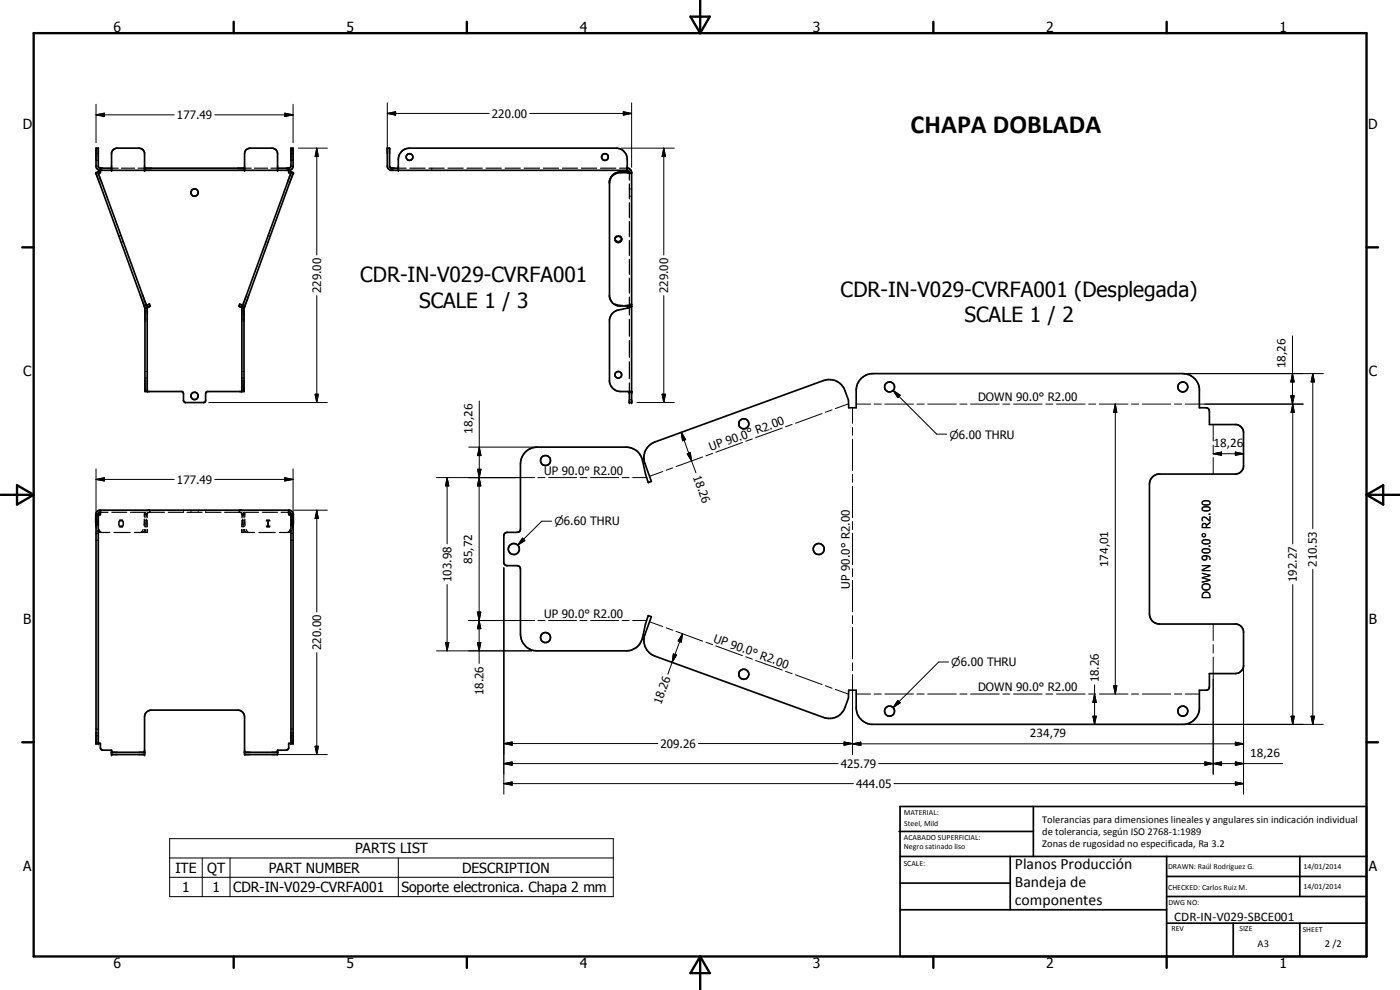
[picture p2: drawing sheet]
<svg xmlns="http://www.w3.org/2000/svg" width="420mm" height="297mm" viewBox="0 0 420 297" stroke-linecap="round" stroke-linejoin="round" font-family="sans-serif">
<g fill="none" stroke="#000" stroke-width=".51">
<path d="M28.7 51.8l.7-.2 14.5 40-.6 .1zM30.1 50.5l-.6-.5v-5.6h-.7v5.4l.2 .7 .9 .6h57l.5-.2 .6-.9v-5.6h-.7v5.4l-.2 .4-.5 .3M30.1 50.5h3.4M30.1 50.5v1.3l-.7-.2M33.5 51.1v-5.3l.6-1 1-.4h6.6a1.68 1.68 0 0 1 1.7 1.4v5.3M43.4 50.5h30M73.4 51.1v-5a1.65 1.65 0 0 1 1.6-1.7h6.6a1.65 1.65 0 0 1 1.7 1.7v5M83.3 50.5h3.3M86.6 50.5v1.3l.8-.2M87.4 51.6l.6 .3-14.3 39.3-.2 .6-.7-.2M87.4 51.6l-14.6 40M117.5 50.5l-.6-.5v-5.6h-.7v5.6l.4 .7 .7 .4h70.9"/>
<path d="M117.5 50.5h2M117.5 50.5v.6M119.5 51.1v-3.3a3.4 3.4 0 0 1 3.4-3.4h62a3.4 3.4 0 0 1 3.3 3.4v3.3M188.2 50.5l1 .3 .4 1M188.2 51.6l.7 .2M188.2 51.6v.2M188.2 51.6h-2a3.2 3.2 0 0 0-3.3 2.7v34.8a3.2 3.2 0 0 0 2.9 2.7h3l.8-.4M188.2 51.1l.6 .3 .1 .4M188.9 51.8h.1M189.5 51.8l-.1 .1M189.6 51.8v69h-.7v-3.3M189.6 51.8h-3.8a3.3 3.3 0 0 0-2.9 2.7"/>
<path d="M184.6 71.9a1 1 0 0 1 1-1 1 1 0 0 1 1 1M184.6 71.9a1.01 1.01 0 0 0 1 .9 1.01 1.01 0 0 0 1-.9M184.6 71.9a1.04 1.04 0 0 0 1 .6 1.04 1.04 0 0 0 .9-.6M43.5 92.5h.7M43.9 91.6h.1M44 91.6l.9-.4 .2 .7-.5 .2M44.2 92.5v25M44.2 92.3v.1M44.2 92.4v.1M44.6 92l-1.1 .5M44.6 92.1l-.4 .2M44.9 91.9l-.2 .1"/>
<path d="M71.9 91.9l.3 .2M71.9 91.9l.1 .1M72.2 92l1 .4v25.1h-11.2l-.3 .6v2.2l-.5 .5h-5.7l-.4-.5-.1-2.5-.4-.3h-11.1v-25M72.2 92.1l.4 .3v25.1M72.6 92.5h.6M72.8 91.6l-.9-.4-.2 .7h.2M188.2 92.5l-2.7 .5a3.4 3.4 0 0 0-2.6 2.9v18.7a3.4 3.4 0 0 0 3.3 2.9h3.4M188.4 92.4l-.2 .1M188.5 92.3l-.3 .2M188.8 92.1l-.3 .2M188.9 91.9h.7M188.9 91.8v.2"/>
<path d="M188.9 91.9h.7l-1.1 .5M188.9 92l-.1 .1M157.5 135.8a5.2 5.2 0 0 1 3.7-1.6h26.7a4.9 4.9 0 0 1 4.9 3.9l.9 4.1 .9 2.6 .9-.4-2.1-5.8a5.1 5.1 0 0 1 3.1-6l50.7-18.4a5 5 0 0 1 6.4 3l1 2.8 .1 2.3h2.3v-5.2a5.1 5.1 0 0 1 4.9-5h93.1a5 5 0 0 1 4.9 4.5v5.7l2.3 .1 .7 .5 .1 4.5h8.1l1 .4a2.48 2.48 0 0 1 1.1 1.7v10.6a2.57 2.57 0 0 1-2.5 2.1h-23.2a3.1 3.1 0 0 0-2.5 3v39a3 3 0 0 0 3 3h23.1a2.55 2.55 0 0 1 2.1 2.2v10.5a2.58 2.58 0 0 1-2.5 2.2h-7.7v4l-.3 .7-.7 .3h-2.1v5.8a5.1 5.1 0 0 1-4.4 4.4h-94.1a5 5 0 0 1-4.4-4.9v-5.3h-2.3l-.1 2.4-1 2.8a4.9 4.9 0 0 1-6.4 3l-50.7-18.5a5 5 0 0 1-3-6.4l2-5.4-.9-.3-.9 2.6-.9 4.1a4.9 4.9 0 0 1-4.9 3.9h-26.7a5 5 0 0 1-5-5v-19.6l-.2-.6-.6-.3-3.4-.1-.7-.5-.1-8.7 .6-.7 3.4-.1 .7-.2 .2-.3 .1-20 .4-2zM28.7 154.4l.1 3.2M28.7 154.4l.5-.9 .7-.4h57l.9 .6 .2 .7M28.8 154.4v68.7h1.3l.1 1.5 .4 .4 2.9 .1v1.3h9.9v-11.3a2 2 0 0 1 2-2h26.3a1.98 1.98 0 0 1 1.7 2v11.3h9.9v-1.3l2.8-.1 .5-.3v-1.6h1.4v-68.7M29.5 154.4v68.7M30.1 153.1v1.3h-1.4M30.1 153.7l-.5 .2-.2 .5M86.6 153.1v1.3h1.4M86.6 153.7l.6 .2 .2 .5M87.3 154.4v68.7"/>
<path d="M88 154.4v3.2M33.5 225.7h9.9M73.4 225.7h9.9M269.8 249.5h40.3M270.1 242h140v45h-140zM270.1 257h140M303.2 257v16M310.1 242v15M350.1 257v30M390.1 257v12M270.1 265h33.1M270.1 273h80"/>
<path d="M350.1 277h60M350.1 269h60M350.1 263h60M370.1 277v10M390.1 277v10"/>
<circle cx="58.4" cy="57.8" r="1.1"/>
<circle cx="122.9" cy="47.1" r="1"/>
<circle cx="181.5" cy="47.1" r="1"/>
<circle cx="58.4" cy="118.8" r="1.1"/>
<circle cx="185.6" cy="112.5" r=".99"/>
<circle cx="267" cy="116.1" r="1.5"/>
<circle cx="355" cy="116.1" r="1.5"/>
<circle cx="163.7" cy="138.2" r="1.5"/>
<circle cx="223.2" cy="127.2" r="1.52"/>
<circle cx="154.2" cy="164.7" r="1.65"/>
<circle cx="245.7" cy="164.7" r="1.66"/>
<circle cx="163.7" cy="191.3" r="1.49"/>
<circle cx="223.2" cy="202.3" r="1.51"/>
<circle cx="267" cy="213.4" r="1.51"/>
<circle cx="355" cy="213.4" r="1.51"/>
</g>
<g fill="none" stroke="#000" stroke-width=".35">
<path d="M28.7 51.8l.5 .1M28.8 46.1h.2M28.8 48.1h.2M29.2 46.1h.3M29.2 48.1h.3M30.1 51.8l-.4 .1M33.5 50.5h2M36.4 50.5h4M41.4 50.5h2M73.4 50.5h2M76.4 50.5h3.9M81.3 50.5h2"/>
<path d="M86.6 51.8l.5 .1M87.3 46.1h.2M87.3 48.1h.2M87.7 46.1h.3M87.7 48.1h.3M88 51.8l-.4 .1M88 51.8h.1M119.5 50.5h2.4M123 50.5h4.6M128.7 50.5h4.6M129.6 50.5v.2M129.6 50.9v.2"/>
<path d="M134.4 50.5h4.6M140.2 50.5h4.5M145.9 50.5h4.5M151.6 50.5h4.6M157.3 50.5h4.6M163.1 50.5h4.5M168.8 50.5h4.5M174.5 50.5h4.6M180.2 50.5h4.6M186 50.5h2.2M188.8 51.7h.1M188.8 51.8h.1"/>
<path d="M188.9 51.8h.1M188.9 51.8v2.3M188.9 55.2v4.5M188.9 58.9h.2M188.9 56.7h.2M189 51.8h.1M189.3 58.9h.3M189.3 56.7h.3M35.9 70.8l-.2 .1M36.3 70.7h-.2M36.6 72.7l-.2 .1M37 72.5l-.2 .1"/>
<path d="M79.8 72.5l.2 .1M80.2 72.7l.2 .1M80.5 70.7h.2M80.9 70.8l.2 .1M184.6 71.8h.1M185 70.8l-.4 .4v.5M186.1 70.8l.4 .4 .1 .5M186.6 71.8h.1M188.9 60.8v4.6M188.9 66.5v4.5M188.9 72.1v4.6M188.9 77.8v4.5"/>
<path d="M182.9 88.5l.4 1.6M184.6 91.2l1.2 .4h1.1M188.5 91.6h-.9M188.9 83.4v4.6M188.9 89.1v2.4h-.2M188.9 91.6v.2M188.9 91.9v2.6M188.9 95.8v5.1M188.9 91.2h.2M189.3 91.2h.3M43.5 111.5h.3M43.5 113.5h.3"/>
<path d="M44 111.5h.2M44 113.5h.2M72.6 111.5h.2M72.6 113.5h.2M73.1 111.5h.1M73.1 113.5h.1M188.9 102.2v5M188.9 108.5v5.1M188.9 114.9v2.6M188.9 119.9h.2M188.9 117.7h.2M189.3 119.9h.3"/>
<path d="M189.3 117.7h.3M28.8 157.6l.2 .9M29.3 159.3l.7 .5M29.3 159.3h.1M29.4 155.7v1.9M29.4 154.4v.7M29.7 158.9l.6 .8M30.1 153.7h2.3M30.3 159.8h2.7M30.3 159.7l.2 .1M33.6 153.7h4.4M34.2 159.8h4.9"/>
<path d="M36.1 156.1l.1 .2M36.2 156.1a1.11 1.11 0 0 0-.4 1.8l.4 .2M36.2 157.8l-.1 .3M36.4 157.8l.2 .3M36.4 158.1h.2M36.4 156.1h.2M36.6 156.1l-.2 .2M36.6 156.1a1.57 1.57 0 0 1 0 2M39.2 153.7h4.5l-.2 .7M40.3 159.8l2.7-.1 .5-.8v.9h.3M43 158.9l-.8 .9M43.3 155.7l-.1 1.9"/>
<path d="M43.5 153.8l-.2 1.3M43.5 154.4v.9M43.5 156.2v1.8M43.5 154.4h.3M43.5 158.1h.3M43.5 156.1h.3M43.9 155.7l-.1 1.9M43.9 154.4v.7M44 154.4h.2M44 158.1h.2M44 156.1h.2M44 154.1l-.1 .3"/>
<path d="M44.2 158.9v.9h-.2M44.2 154.4v.9M44.2 156.2v1.8M44.2 153.3l.4-.2h.3v.2M44.3 154.1l-.1 .3M44.5 153.1l-.6 .2M44.5 153.7l-.3 .1M44.8 153.7h4.5M44.9 153.4v.3l-.4 .1M45.1 153.1v.2M45.1 153.5v.2M50.5 153.7h4.5"/>
<path d="M55.1 153.1v.2M55.1 153.5v.2M56.1 153.7h4.6M57.3 153.1v.2M57.3 153.5v.2M59.5 153.1v.2M59.5 153.5v.2M61.7 153.1v.2M61.7 153.5v.2M61.8 153.7h4.5M67.4 153.7h4.6M71.7 153.1v.2"/>
<path d="M71.7 153.5v.2M71.9 153.3v-.2l.9 .2M71.9 153.4v.3l.4 .1M72.2 153.1l.4 .1M72.2 153.7l.3 .1M72.5 154.1l.1 1.2M72.6 158.9v.9h.2M72.6 156.2v1.8M72.6 154.4h.2M72.6 158.1h.2M72.6 156.1h.2M72.8 154.1v1"/>
<path d="M72.8 155.7l.1 1.9M73.1 159.8h.1v-.9l.4 .6 .4 .3h2.4M73.1 154.4h.1M73.1 158.1h.1M73.1 156.1h.1M73.2 156.2v1.8M73.3 153.8l.2 1.3M73.5 155.7l.1 1.9M73.9 158.9l.3 .6 .4 .3M77.6 153.7l-4.5 .1 .1 1.5M77.7 159.8h4.9M78.7 153.7h4.6"/>
<path d="M79.9 157.8l.4 .3M80.2 156.1l.3 .5M80.3 156.1l-.4 .2M80.4 157.3l.3 .8M80.5 156.6v.9l-.3 .6M80.5 156.6l-.1 .2M80.5 156.1l.5 .2M80.7 156.1l-.2 .5M81 157.8l-.1 .2-.4 .1M83.9 159.8h2.6M84.4 153.7h2.2M87.1 158.9l-.4 .6-.4 .3"/>
<path d="M87.4 155.7l-.1 1.9M87.4 154.4v.7M87.5 159.3l-.4 .4-.4 .1M88 157.6l-.2 .9M28.8 160.1h.2M28.8 162.1h.2M29.2 160.1h.3M29.2 162.1h.3M87.3 160.1h.2M87.3 162.1h.2M87.7 160.1h.3M87.7 162.1h.3"/>
<path d="M28.8 218.7h.2M29.2 218.7h.3M87.3 218.7h.2M87.7 218.7h.3M28.8 220.7h.2M29.2 220.7h.3M87.3 220.7h.2M87.7 220.7h.3"/>
</g>
<g fill="#000">
<circle cx="28.7" cy="51.8" r=".25"/>
<circle cx="29.2" cy="51.9" r=".18"/>
<circle cx="33.5" cy="51.1" r=".25"/>
<circle cx="43.4" cy="51.1" r=".25"/>
<circle cx="73.4" cy="51.1" r=".25"/>
<circle cx="83.3" cy="51.1" r=".25"/>
<circle cx="87.6" cy="51.9" r=".18"/>
<circle cx="88" cy="51.8" r=".25"/>
<circle cx="119.5" cy="51.1" r=".25"/>
<circle cx="188.2" cy="51.1" r=".25"/>
<circle cx="188.9" cy="51.8" r=".18"/>
<circle cx="189" cy="51.8" r=".25"/>
<circle cx="43.3" cy="91.8" r=".25"/>
<circle cx="72.8" cy="91.6" r=".25"/>
<circle cx="73.5" cy="91.8" r=".25"/>
<circle cx="188.9" cy="117.5" r=".25"/>
<circle cx="189.6" cy="117.5" r=".25"/>
<circle cx="188.9" cy="120.8" r=".25"/>
<circle cx="189.6" cy="120.8" r=".25"/>
<circle cx="28.8" cy="154.4" r=".25"/>
<circle cx="29.5" cy="154.4" r=".25"/>
<circle cx="30.1" cy="153.1" r=".25"/>
<circle cx="43.5" cy="158.9" r=".18"/>
<circle cx="44.2" cy="158.9" r=".18"/>
<circle cx="44.2" cy="153.8" r=".18"/>
<circle cx="72.5" cy="153.8" r=".18"/>
<circle cx="72.6" cy="158.9" r=".18"/>
<circle cx="73.2" cy="158.9" r=".18"/>
<circle cx="86.6" cy="153.1" r=".25"/>
<circle cx="87.3" cy="154.4" r=".25"/>
<circle cx="88" cy="154.4" r=".25"/>
<circle cx="28.8" cy="223.1" r=".25"/>
<circle cx="29.5" cy="223.1" r=".25"/>
<circle cx="33.5" cy="225.7" r=".25"/>
<circle cx="33.5" cy="226.4" r=".25"/>
<circle cx="43.4" cy="225.7" r=".25"/>
<circle cx="43.4" cy="226.4" r=".25"/>
<circle cx="73.4" cy="225.7" r=".25"/>
<circle cx="83.3" cy="225.7" r=".25"/>
<circle cx="87.3" cy="223.1" r=".25"/>
<circle cx="88" cy="223.1" r=".25"/>
</g>
<g fill="none" stroke="#000" stroke-width=".3">
<path d="M28.8 34.5l2.5-.5v1zM28.8 34.5h23.5M28.8 31.3v11.5M64.5 34.5h23.5M85.5 34l2.5 .5-2.5 .5zM88 31.3v11.5M116.2 34l2.5-.5v1zM116.2 34h30.6M116.2 30.9v13.6M159 34h30.6M187.1 33.5l2.5 .5-2.5 .5zM189.6 30.9v19.3"/>
<path d="M89.6 44.4h8.6M95.1 44.4l.4 2.5h-.9zM95.1 44.4v32.1M186.5 44.4h15.9M199.2 44.4l.5 2.5h-1zM199.2 44.4v32.1M95.1 88.7v32.1M199.2 88.7v32.1M94.6 118.3h.9l-.4 2.5zM198.7 118.3h1l-.5 2.5zM268 117.1l2.2 1.5-.8 .7zM268 117.1l13.1 13.2h3"/>
<path d="M355 112.1h42.2M387.4 118.7h1l-.5 2.5zM387.9 112.1l.5 2.5h-1zM387.9 100.8v20.4M394 112.1l.5 2.5h-1zM394 112.1v46.5M62.6 120.8h35.6M140.7 134.2h20.5M143.8 134.2l.5 2.5h-1zM143.8 120.3v78.8M191.2 120.8h11.2M204.5 129.7l1.3 2.2-1 .3z"/>
<path d="M204.5 129.7l3 8.6M206.2 136.1l1-.3 .3 2.5zM207.5 138.3l1.4 3.6M210.9 137.1l-8 2.9M213.9 136l-2 .8M222.8 132.8l-8 2.9M225.8 131.7l-2 .7M234.8 128.4l-8 2.9M237.7 127.3l-2 .8M246.7 124.1l-8 2.9M249.7 123l-2 .7M254.7 121.2l-4 1.4"/>
<path d="M255.9 122.3v4.7M255.9 128.3v2.3M255.9 131.8v9.4M257 121.2h4.3M262.3 121.2h2.2M265.5 121.2h8.6M275.2 121.2h2.2M278.4 121.2h8.6M288.1 121.2h2.1M291.3 121.2h8.6M300.9 121.2h2.2M304.2 121.2h8.5"/>
<path d="M313.8 121.2h2.2M317.1 121.2h8.6M326.7 121.2h2.1M329.9 121.2h8.6M334.7 121.2l.5 2.5h-1zM334.7 121.2v87M339.6 121.2h2.1M342.8 121.2h8.6M352.5 121.2h2.1M355.7 121.2h35.4M364.1 136.1l2.5-.5v1zM364.1 127.4v4.9"/>
<path d="M364.1 133.6v2.4M364.1 137.3v4.9M364.1 136.1h9.1M370.7 135.6l2.5 .5-2.5 .5zM388 121.2l.4 2.5h-.9zM388 121.2v42M28.8 143.8l2.5-.5v1zM28.8 140.7v15.4M28.8 143.8h23.5M64.5 143.8h23.5M85.5 143.3l2.5 .5-2.5 .5zM88 140.7v15.4"/>
<path d="M88.2 153.1h10M95.1 153.1l.4 2.5h-.9zM95.1 153.1v30.5M131 143.3h29.4M134.2 143.3l.5 2.5h-1zM134.2 143.3v19.9M143.3 140.8h1l-.5 2.5zM143.3 140.8h1l-1 5h1zM143.8 143.3l.5 2.5h-1zM161.4 143.3h2.2M164.6 143.3h8.4M165.6 156.4h-3l-7.2 7.2"/>
<path d="M174.1 143.3h2.1M177.2 143.3h8.5M186.7 143.3h2.1M189.9 143.3h4.2M198.9 141.5l-4 1.4M201.9 140.4l-2 .7M255.9 142.4v2.3M255.9 145.9v9.4M255.9 156.5v2.4M134.2 175.4v19.9M151.2 170.3v68M156.8 161.5l.7 .7-2.1 1.4z"/>
<path d="M255.9 160v9.5M255.9 170.6v2.4M255.9 174.2v9.4M388 175.4v41.9M394 170.8v46.5M95.1 195.8v30.6M131 195.3h28.6M133.7 192.8h1l-.5 2.5zM140.6 186.2h19.8M143.3 192.8h1l-.5 2.5zM143.3 183.6h1l-.5 2.6zM143.8 186.2l.5 2.4h-1z"/>
<path d="M161.4 186.2h2.2M164.6 186.2h8.4M174.1 186.2h2.1M177.2 186.2h8.5M186.7 186.2h2.1M189.9 186.2h4.2M194.9 186.6l4 1.4M199.9 188.4l2 .7M201.7 198.8l-1.3 3.5M202.1 196.2l.9 .4-1.3 2.2zM202.9 189.4l8 3M204.8 190.2l-.3 2.5-1-.4z"/>
<path d="M204.8 190.2l-3.1 8.6M211.9 192.7l2 .7M214.8 193.8l8 2.9M223.8 197.1l2 .7M226.8 198.2l8 2.8M255.9 184.7v2.4M255.9 188.3v9.4M255.9 198.9v2.3M284.7 198.6h-3l-13.7 13.7M364.1 187.2v5M364.1 193.4v2.5M364.1 197.1v35.2"/>
<path d="M373.2 199.6v38.7M235.7 201.4l2 .7M238.7 202.5l8 2.9M247.7 205.7l2 .8M250.7 206.8l4 1.5M255.9 202.4v24M257 208.2h4.3M262.3 208.2h2.2M265.5 208.2h8.6M269.4 210.2l.8 .7-2.2 1.4zM275.2 208.2h2.2M278.4 208.2h8.6"/>
<path d="M288.1 208.2h2.1M291.3 208.2h8.6M300.9 208.2h2.2M304.2 208.2h8.5M313.8 208.2h2.2M317.1 208.2h8.6M326.7 208.2h2.1M328 214.9h1l-.5 2.4zM328.5 208.2l.5 2.5h-1zM328.5 205.5v11.8M329.9 208.2h8.6M334.2 205.7h1l-.5 2.5z"/>
<path d="M339.6 208.2h2.1M342.8 208.2h8.6M352.5 208.2h2.1M355.7 208.2h4.2M356.6 217.3h40.6M387.5 214.9h.9l-.4 2.4zM393.5 214.9h1l-.5 2.4zM83.2 226.4h15M94.6 223.9h.9l-.4 2.5zM151.2 235.1l2.5-.5v1zM151.2 229.1l2.5-.5v1zM151.2 223.1l2.5-.5v1z"/>
<path d="M151.2 235.1h104.9M151.2 229.1h100.3M151.2 223.1h46.2M209.6 223.1h46.3M253.3 222.6l2.6 .5-2.6 .5zM255.9 223.2l2.4-.5v1zM255.9 223.2h117.3M263.7 229.1h121.2M268.3 235.1h104.9M361.6 228.6l2.5 .5-2.5 .5zM361.6 228.6l5 1v-1l-5 1zM364.1 229.1l2.5-.5v1z"/>
<path d="M370.7 234.6l2.5 .5-2.5 .5zM370.7 222.7l2.5 .5-2.5 .5zM370.7 228.6l2.5 .5-2.5 .5zM50.9 251.6h133.2v17.4h-133.2zM50.9 257.4h133.2M60.7 257.4v11.6M69 257.4v11.6M119.5 257.4v11.6M50.9 263.2h133.2"/>
</g>
<g fill="none" stroke="#000" stroke-width=".71">
<path d="M10.1 9.9h400v277.1h-400zM70.1 6.5v3.4M140.1 6.5v3.4M207.2 5h5.8l-2.9 4.9zM210.1 0v9.9M280.1 6.5v3.4M350.1 6.5v3.4M6.7 74.2h3.4M410.1 74.2h3.5M.1 148.5h10M5.1 145.6l5 2.9-5 2.9zM410.1 148.5h10"/>
<path d="M410.1 148.5l5-2.9v5.8zM6.7 222.7h3.4M410.1 222.7h3.5M70.1 287v3.4M140.1 287v3.4M210.1 287v10M210.1 287l2.9 5h-5.8zM280.1 287v3.4M350.1 287v3.4"/>
</g>
<g fill="#000">
<path d="M28.8 34.5l2.5-.5v1zM85.5 34l2.5 .5-2.5 .5zM116.2 34l2.5-.5v1zM187.1 33.5l2.5 .5-2.5 .5zM95.1 44.4l.4 2.5h-.9zM199.2 44.4l.5 2.5h-1zM94.6 118.3h.9l-.4 2.5zM198.7 118.3h1l-.5 2.5zM268 117.1l2.2 1.5-.8 .7zM387.4 118.7h1l-.5 2.5zM387.9 112.1l.5 2.5h-1zM394 112.1l.5 2.5h-1z"/>
<path d="M143.8 134.2l.5 2.5h-1zM204.5 129.7l1.3 2.2-1 .3zM206.2 136.1l1-.3 .3 2.5zM334.7 121.2l.5 2.5h-1zM364.1 136.1l2.5-.5v1zM370.7 135.6l2.5 .5-2.5 .5zM388 121.2l.4 2.5h-.9zM28.8 143.8l2.5-.5v1zM85.5 143.3l2.5 .5-2.5 .5zM95.1 153.1l.4 2.5h-.9zM134.2 143.3l.5 2.5h-1zM143.3 140.8h1l-.5 2.5z"/>
<path d="M143.8 143.3l.5 2.5h-1zM156.8 161.5l.7 .7-2.1 1.4zM133.7 192.8h1l-.5 2.5zM143.3 192.8h1l-.5 2.5zM143.3 183.6h1l-.5 2.6zM143.8 186.2l.5 2.4h-1zM202.1 196.2l.9 .4-1.3 2.2zM204.8 190.2l-.3 2.5-1-.4zM269.4 210.2l.8 .7-2.2 1.4zM328 214.9h1l-.5 2.4zM328.5 208.2l.5 2.5h-1zM334.2 205.7h1l-.5 2.5z"/>
<path d="M387.5 214.9h.9l-.4 2.4zM393.5 214.9h1l-.5 2.4zM94.6 223.9h.9l-.4 2.5zM151.2 235.1l2.5-.5v1zM151.2 229.1l2.5-.5v1zM151.2 223.1l2.5-.5v1zM253.3 222.6l2.6 .5-2.6 .5zM255.9 223.2l2.4-.5v1zM361.6 228.6l2.5 .5-2.5 .5zM364.1 229.1l2.5-.5v1zM370.7 234.6l2.5 .5-2.5 .5zM370.7 222.7l2.5 .5-2.5 .5z"/>
<path d="M370.7 228.6l2.5 .5-2.5 .5z"/>
</g>
<text font-size="7.9" x="273.3" y="39.9">CHAPA DOBLADA</text>
<g font-size="6.3">
<text x="108.1" y="84.8">CDR-IN-V029-CVRFA001</text>
<text x="252.3" y="89.2">CDR-IN-V029-CVRFA001 (Desplegada)</text>
<text x="125.8" y="92.3">SCALE 1 / 3</text>
<text x="289.4" y="96.7">SCALE 1 / 2</text>
</g>
<g font-size="4.7">
<text x="304.6" y="260.8">Planos Producción</text>
<text x="304.6" y="266.2">Bandeja de</text>
<text x="304.6" y="271.6">componentes</text>
</g>
<g font-size="4.2">
<text x="34" y="9.6">6</text>
<text x="104" y="9.6">5</text>
<text x="174" y="9.6">4</text>
<text x="244" y="9.6">3</text>
<text x="314" y="9.6">2</text>
<text x="384" y="9.6">1</text>
<text x="6.8" y="38.7">D</text>
<text x="410.6" y="38.7">D</text>
<text x="7" y="112.9">C</text>
<text x="410.8" y="112.9">C</text>
<text x="7" y="187.1">B</text>
<text x="410.8" y="187.1">B</text>
<text x="106.5" y="256.1">PARTS LIST</text>
<text x="7" y="261.4">A</text>
<text x="52.7" y="261.9">ITE</text>
<text x="62.2" y="261.9">QT</text>
<text x="80.6" y="261.9">PART NUMBER</text>
<text x="138.7" y="261.9">DESCRIPTION</text>
<text x="410.8" y="261.4">A</text>
<text x="54.7" y="267.7">1</text>
<text x="63.7" y="267.7">1</text>
<text x="70" y="267.7">CDR-IN-V029-CVRFA001</text>
<text x="120.5" y="267.7">Soporte electronica. Chapa 2 mm</text>
<text x="34" y="290.4">6</text>
<text x="104" y="290.4">5</text>
<text x="174" y="290.4">4</text>
<text x="244" y="290.4">3</text>
<text x="314" y="290.4">2</text>
<text x="384" y="290.4">1</text>
</g>
<g font-size="3.9">
<text x="385.8" y="110.5" transform="rotate(-90 385.8 110.5)">18,26</text>
<text x="141.8" y="130.1" transform="rotate(-90 141.8 130.1)">18,26</text>
<text x="364.2" y="134.1">18,26</text>
<text x="141.7" y="169.2" transform="rotate(-90 141.7 169.2)">85,72</text>
<text x="332.6" y="170.2" transform="rotate(-90 332.6 170.2)">174,01</text>
<text x="309.1" y="221.1">234,79</text>
<text x="375.2" y="227.1">18,26</text>
<text x="352.4" y="276.3">CDR-IN-V029-SBCE001</text>
</g>
<g font-size="3.5">
<text x="53.1" y="35.8">177.49</text>
<text x="147.6" y="35.3">220.00</text>
<text x="96.3" y="87.9" transform="rotate(-90 96.3 87.9)">229.00</text>
<text x="200.5" y="87.9" transform="rotate(-90 200.5 87.9)">229.00</text>
<text x="293.5" y="120.4">DOWN 90.0° R2.00</text>
<text x="213.3" y="135.3" transform="rotate(-20 213.3 135.3)">UP 90.0° R2.00</text>
<text x="163.3" y="142.5">UP 90.0° R2.00</text>
<text x="208" y="143.1" transform="rotate(70 208 143.1)">18.26</text>
<text x="53.1" y="145.2">177.49</text>
<text x="395.2" y="170.1" transform="rotate(-90 395.2 170.1)">210.53</text>
<text x="135.5" y="174.6" transform="rotate(-90 135.5 174.6)">103.98</text>
<text x="255" y="176.6" transform="rotate(-90 255 176.6)">UP 90.0° R2.00</text>
<text x="363.3" y="179.7" transform="rotate(-90 363.3 179.7)">DOWN 90.0° R2.00</text>
<text x="389.2" y="174.6" transform="rotate(-90 389.2 174.6)">192.27</text>
<text x="163.3" y="185.3">UP 90.0° R2.00</text>
<text x="96.3" y="195.1" transform="rotate(-90 96.3 195.1)">220.00</text>
<text x="213.9" y="192.6" transform="rotate(20 213.9 192.6)">UP 90.0° R2.00</text>
<text x="145.1" y="208.6" transform="rotate(-90 145.1 208.6)">18.26</text>
<text x="293.5" y="207.4">DOWN 90.0° R2.00</text>
<text x="329.8" y="204.7" transform="rotate(-90 329.8 204.7)">18.26</text>
<text x="198.4" y="211.6" transform="rotate(-70 198.4 211.6)">18.26</text>
<text x="198.2" y="224.4">209.26</text>
<text x="252.3" y="230.4">425.79</text>
<text x="256.9" y="236.4">444.05</text>
</g>
<g font-size="3.3">
<text x="284.9" y="131.6">n6.00 THRU</text>
<text x="166.4" y="157.6">n6.60 THRU</text>
<text x="285.5" y="199.9">n6.00 THRU</text>
</g>
<g font-size="3.1">
<text x="312.7" y="246.8">Tolerancias para dimensiones lineales y angulares sin indicación individual</text>
<text x="312.7" y="250.4">de tolerancia, según ISO 2768-1:1989</text>
<text x="312.7" y="254">Zonas de rugosidad no especificada, Ra 3.2</text>
<text x="377.4" y="284.1">A3</text>
<text x="397.6" y="284.2">2 /2</text>
</g>
<g font-size="2.4">
<text x="271.2" y="244.4">MATERIAL:</text>
<text x="271.3" y="252">ACABADO SUPERFICIAL:</text>
<text x="271.4" y="247.9">Steel, Mild</text>
<text x="271.3" y="254.6">Negro satinado liso</text>
<text x="271.2" y="259.7">SCALE:</text>
<text x="350.6" y="260.8">DRAWN: Raúl Rodríguez G.</text>
<text x="391.2" y="260.6">14/01/2014</text>
<text x="350.6" y="267">CHECKED: Carlos Ruiz M.</text>
<text x="391.2" y="266.7">14/01/2014</text>
<text x="350.6" y="271.4">DWG NO:</text>
<text x="351.6" y="279.3">REV</text>
<text x="372" y="279.4">SIZE</text>
<text x="391" y="279.6">SHEET</text>
</g>
</svg>
